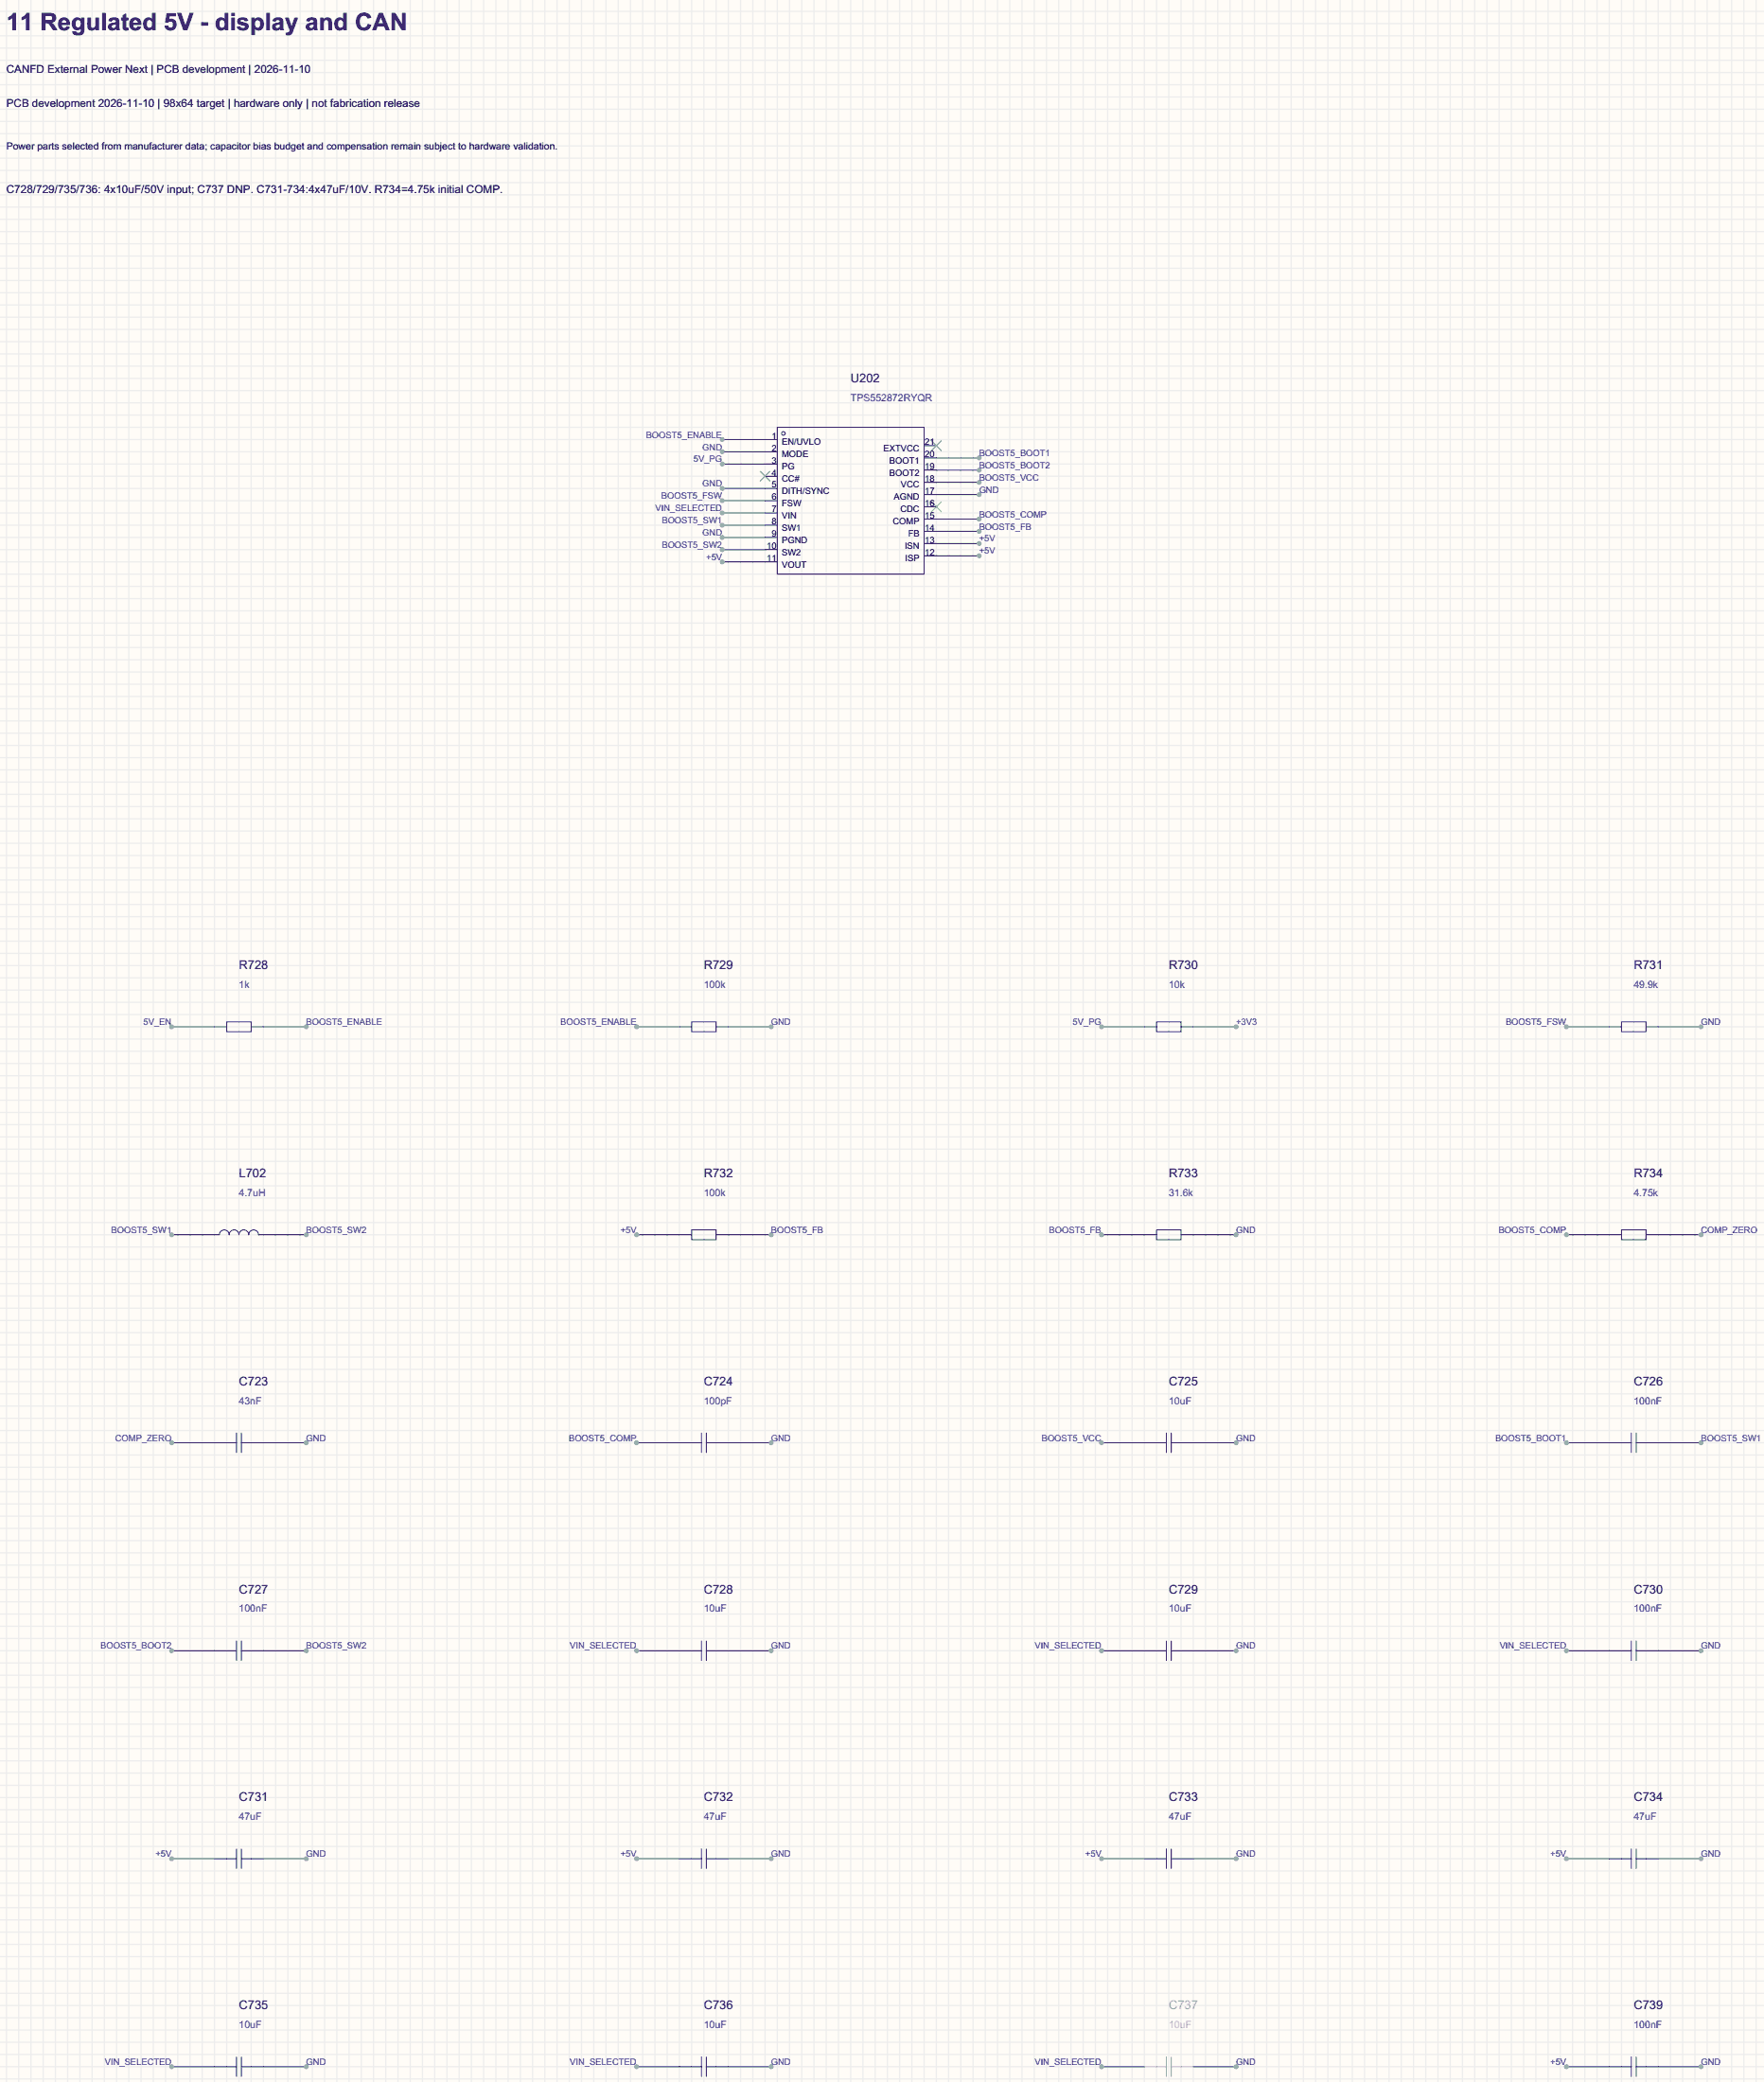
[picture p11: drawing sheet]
<svg xmlns="http://www.w3.org/2000/svg" width="366mm" height="432mm" viewBox="0 0 366 432" stroke-linecap="round" stroke-linejoin="round" font-family="sans-serif">
<path d="M0 0h366.2v432.3h-366.2z" fill="#fffcf7"/>
<g fill="none" stroke="#ededed" stroke-width=".25">
<path d="M0 2.4h366.2M0 4.9h366.2M0 7.4h366.2M0 10h366.2M0 12.5h366.2M0 15.1h366.2M0 17.6h366.2M1.3 0v432.3M3.9 0v432.3M6.4 0v432.3M9 0v432.3M11.5 0v432.3"/>
<path d="M14 0v432.3M16.6 0v432.3M19.1 0v432.3M21.7 0v432.3M24.2 0v432.3M26.7 0v432.3M29.3 0v432.3M31.8 0v432.3M34.4 0v432.3M36.9 0v432.3M39.4 0v432.3M42 0v432.3"/>
<path d="M44.5 0v432.3M47.1 0v432.3M49.6 0v432.3M52.1 0v432.3M54.7 0v432.3M57.2 0v432.3M59.8 0v432.3M62.3 0v432.3M64.8 0v432.3M67.4 0v432.3M69.9 0v432.3M72.5 0v432.3"/>
<path d="M75 0v432.3M77.5 0v432.3M80.1 0v432.3M82.6 0v432.3M85.2 0v432.3M87.7 0v432.3M90.2 0v432.3M92.8 0v432.3M95.3 0v432.3M97.9 0v432.3M100.4 0v432.3M102.9 0v432.3"/>
<path d="M105.5 0v432.3M108 0v432.3M110.6 0v432.3M113.1 0v432.3M115.6 0v432.3M118.2 0v432.3M120.7 0v432.3M123.3 0v432.3M125.8 0v432.3M128.3 0v432.3M130.9 0v432.3M133.4 0v432.3"/>
<path d="M136 0v432.3M138.5 0v432.3M141 0v432.3M143.6 0v432.3M146.1 0v432.3M148.7 0v432.3M151.2 0v432.3M153.7 0v432.3M156.3 0v432.3M158.8 0v432.3M161.4 0v432.3M163.9 0v432.3"/>
<path d="M166.4 0v432.3M169 0v432.3M171.5 0v432.3M174.1 0v432.3M176.6 0v432.3M179.1 0v432.3M181.7 0v432.3M184.2 0v432.3M186.8 0v432.3M189.3 0v432.3M191.8 0v432.3M194.4 0v432.3"/>
<path d="M196.9 0v432.3M199.5 0v432.3M202 0v432.3M204.5 0v432.3M207.1 0v432.3M209.6 0v432.3M212.2 0v432.3M214.7 0v432.3M217.2 0v432.3M219.8 0v432.3M222.3 0v432.3M224.9 0v432.3"/>
<path d="M227.4 0v432.3M229.9 0v432.3M232.5 0v432.3M235 0v432.3M237.6 0v432.3M240.1 0v432.3M242.6 0v432.3M245.2 0v432.3M247.7 0v432.3M250.3 0v432.3M252.8 0v432.3M255.3 0v432.3"/>
<path d="M257.9 0v432.3M260.4 0v432.3M263 0v432.3M265.5 0v432.3M268 0v432.3M270.6 0v432.3M273.1 0v432.3M275.7 0v432.3M278.2 0v432.3M280.7 0v432.3M283.3 0v432.3M285.8 0v432.3"/>
<path d="M288.4 0v432.3M290.9 0v432.3M293.4 0v432.3M296 0v432.3M298.5 0v432.3M301.1 0v432.3M303.6 0v432.3M306.1 0v432.3M308.7 0v432.3M311.2 0v432.3M313.8 0v432.3M316.3 0v432.3"/>
<path d="M318.8 0v432.3M321.4 0v432.3M323.9 0v432.3M326.5 0v432.3M329 0v432.3M331.5 0v432.3M334.1 0v432.3M336.6 0v432.3M339.2 0v432.3M341.7 0v432.3M344.2 0v432.3M346.8 0v432.3"/>
<path d="M349.3 0v432.3M351.9 0v432.3M354.4 0v432.3M356.9 0v432.3M359.5 0v432.3M362 0v432.3M364.6 0v432.3M0 20.1h366.2M0 22.7h366.2M0 25.2h366.2M0 27.8h366.2M0 30.3h366.2"/>
<path d="M0 32.8h366.2M0 35.4h366.2M0 37.9h366.2M0 40.5h366.2M0 43h366.2M0 45.5h366.2M0 48.1h366.2M0 50.6h366.2M0 53.2h366.2M0 55.7h366.2M0 58.2h366.2M0 60.8h366.2"/>
<path d="M0 63.3h366.2M0 65.9h366.2M0 68.4h366.2M0 70.9h366.2M0 73.5h366.2M0 76h366.2M0 78.6h366.2M0 81.1h366.2M0 83.6h366.2M0 86.2h366.2M0 88.7h366.2M0 91.3h366.2"/>
<path d="M0 93.8h366.2M0 96.3h366.2M0 98.9h366.2M0 101.4h366.2M0 104h366.2M0 106.5h366.2M0 109h366.2M0 111.6h366.2M0 114.1h366.2M0 116.7h366.2M0 119.2h366.2M0 121.7h366.2"/>
<path d="M0 124.3h366.2M0 126.8h366.2M0 129.4h366.2M0 131.9h366.2M0 134.4h366.2M0 137h366.2M0 139.5h366.2M0 142.1h366.2M0 144.6h366.2M0 147.1h366.2M0 149.7h366.2M0 152.2h366.2"/>
<path d="M0 154.8h366.2M0 157.3h366.2M0 159.8h366.2M0 162.4h366.2M0 164.9h366.2M0 167.5h366.2M0 170h366.2M0 172.5h366.2M0 175.1h366.2M0 177.6h366.2M0 180.2h366.2M0 182.7h366.2"/>
<path d="M0 185.2h366.2M0 187.8h366.2M0 190.3h366.2M0 192.9h366.2M0 195.4h366.2M0 197.9h366.2M0 200.5h366.2M0 203h366.2M0 205.6h366.2M0 208.1h366.2M0 210.6h366.2M0 213.2h366.2"/>
<path d="M0 215.7h366.2M0 218.3h366.2M0 220.8h366.2M0 223.3h366.2M0 225.9h366.2M0 228.4h366.2M0 231h366.2M0 233.5h366.2M0 236h366.2M0 238.6h366.2M0 241.1h366.2M0 243.7h366.2"/>
<path d="M0 246.2h366.2M0 248.7h366.2M0 251.3h366.2M0 253.8h366.2M0 256.4h366.2M0 258.9h366.2M0 261.4h366.2M0 264h366.2M0 266.5h366.2M0 269.1h366.2M0 271.6h366.2M0 274.1h366.2"/>
<path d="M0 276.7h366.2M0 279.2h366.2M0 281.8h366.2M0 284.3h366.2M0 286.8h366.2M0 289.4h366.2M0 291.9h366.2M0 294.5h366.2M0 297h366.2M0 299.5h366.2M0 302.1h366.2M0 304.6h366.2"/>
<path d="M0 307.2h366.2M0 309.7h366.2M0 312.2h366.2M0 314.8h366.2M0 317.3h366.2M0 319.9h366.2M0 322.4h366.2M0 324.9h366.2M0 327.5h366.2M0 330h366.2M0 332.6h366.2M0 335.1h366.2"/>
<path d="M0 337.6h366.2M0 340.2h366.2M0 342.7h366.2M0 345.3h366.2M0 347.8h366.2M0 350.3h366.2M0 352.9h366.2M0 355.4h366.2M0 358h366.2M0 360.5h366.2M0 363h366.2M0 365.6h366.2"/>
<path d="M0 368.1h366.2M0 370.7h366.2M0 373.2h366.2M0 375.7h366.2M0 378.3h366.2M0 380.8h366.2M0 383.4h366.2M0 385.9h366.2M0 388.4h366.2M0 391h366.2M0 393.5h366.2M0 396.1h366.2"/>
<path d="M0 398.6h366.2M0 401.1h366.2M0 403.7h366.2M0 406.2h366.2M0 408.8h366.2M0 411.3h366.2M0 413.8h366.2M0 416.4h366.2M0 418.9h366.2M0 421.5h366.2M0 424h366.2M0 426.5h366.2"/>
<path d="M0 429.1h366.2M0 431.6h366.2"/>
</g>
<g fill="none" stroke="#a10000" stroke-width=".2">
<path d="M161.4 88.7h30.4v30.5h-30.4zM47.1 212.2h5v2h-5zM143.6 212.2h5.1v2h-5.1zM240.1 212.2h5.1v2h-5.1zM336.6 212.2h5.1v2h-5.1zM45.5 256.4a1.02 1.02 0 0 1 1.1-1.1 1.02 1.02 0 0 1 1 1.1M47.6 256.4a1.02 1.02 0 0 1 1-1.1 1.02 1.02 0 0 1 1 1.1M49.6 256.4a1.02 1.02 0 0 1 1-1.1 1.02 1.02 0 0 1 1 1.1M51.6 256.4a1.02 1.02 0 0 1 1.1-1.1 1.02 1.02 0 0 1 1 1.1M143.6 255.3h5.1v2.1h-5.1zM240.1 255.3h5.1v2.1h-5.1zM336.6 255.3h5.1v2.1h-5.1z"/>
<path d="M47.1 299.5h2M49.1 297.5v4.1M50.1 297.5v4.1M50.1 299.5h2M143.6 299.5h2M145.6 297.5v4.1M146.6 299.5h2.1M146.6 297.5v4.1M240.1 299.5h2M242.1 297.5v4.1M243.2 299.5h2M243.2 297.5v4.1"/>
<path d="M336.6 299.5h2.1M338.7 297.5v4.1M339.7 299.5h2M339.7 297.5v4.1M47.1 342.7h2M49.1 340.7v4M50.1 340.7v4M50.1 342.7h2M143.6 342.7h2M145.6 340.7v4M146.6 342.7h2.1M146.6 340.7v4"/>
<path d="M240.1 342.7h2M242.1 340.7v4M243.2 342.7h2M243.2 340.7v4M336.6 342.7h2.1M338.7 340.7v4M339.7 340.7v4M339.7 342.7h2M47.1 385.9h2M49.1 383.9v4M50.1 383.9v4M50.1 385.9h2"/>
<path d="M143.6 385.9h2M145.6 383.9v4M146.6 385.9h2.1M146.6 383.9v4M240.1 385.9h2M242.1 383.9v4M243.2 385.9h2M243.2 383.9v4M336.6 385.9h2.1M338.7 383.9v4M339.7 383.9v4M339.7 385.9h2"/>
<path d="M47.1 429.1h2M49.1 427v4.1M50.1 429.1h2M50.1 427v4.1M143.6 429.1h2M145.6 427v4.1M146.6 429.1h2.1M146.6 427v4.1M336.6 429.1h2.1M338.7 427v4.1M339.7 429.1h2M339.7 427v4.1"/>
<circle cx="162.6" cy="90" r=".38"/>
</g>
<g fill="none" stroke="#870000" stroke-width=".2">
<path d="M158.8 91.3h2.6M158.8 93.8h2.6M158.8 96.3h2.6M158.8 98.9h2.6M191.8 97.6h2.6M191.8 95.1h2.6M191.8 92.5h2.6M158.8 101.4h2.6M158.8 104h2.6M158.8 106.5h2.6M158.8 109h2.6M158.8 111.6h2.6"/>
<path d="M158.8 114.1h2.6M158.8 116.7h2.6M191.8 115.4h2.6M191.8 112.8h2.6M191.8 110.3h2.6M191.8 107.8h2.6M191.8 105.2h2.6M191.8 102.7h2.6M191.8 100.1h2.6M44.5 213.2h2.6M52.1 213.2h2.6M141 213.2h2.6"/>
<path d="M148.7 213.2h2.5M237.6 213.2h2.5M245.2 213.2h2.5M334.1 213.2h2.5M341.7 213.2h2.5M44.5 256.4h1M53.7 256.4h1M141 256.4h2.6M148.7 256.4h2.5M237.6 256.4h2.5M245.2 256.4h2.5M334.1 256.4h2.5"/>
<path d="M341.7 256.4h2.5M44.5 299.5h2.6M52.1 299.5h2.6M141 299.5h2.6M148.7 299.5h2.5M237.6 299.5h2.5M245.2 299.5h2.5M334.1 299.5h2.5M341.7 299.5h2.5M44.5 342.7h2.6M52.1 342.7h2.6M141 342.7h2.6"/>
<path d="M148.7 342.7h2.5M237.6 342.7h2.5M245.2 342.7h2.5M334.1 342.7h2.5M341.7 342.7h2.5M44.5 385.9h2.6M52.1 385.9h2.6M141 385.9h2.6M148.7 385.9h2.5M237.6 385.9h2.5M245.2 385.9h2.5M334.1 385.9h2.5"/>
<path d="M341.7 385.9h2.5M44.5 429.1h2.6M52.1 429.1h2.6M141 429.1h2.6M148.7 429.1h2.5M334.1 429.1h2.5M341.7 429.1h2.5"/>
</g>
<path d="M157.8 97.9l2 2M159.8 97.9l-2 2M193.4 91.5l2 2M195.4 91.5l-2 2M193.4 104.2l2 2M195.4 104.2l-2 2" fill="none" stroke="#3c3" stroke-width=".2"/>
<path d="M237.6 429.1h4.5M242.1 427v4.1M243.2 429.1h4.5M243.2 427v4.1" fill="none" stroke="#ababab" stroke-width=".2"/>
<path d="M132.2 256.4h8.8" fill="none" stroke="#008700" stroke-width=".2"/>
<circle cx="132.2" cy="256.4" r=".51" fill="#999"/>
<path d="M35.6 256.4h8.9" fill="none" stroke="#008700" stroke-width=".2"/>
<circle cx="35.6" cy="256.4" r=".51" fill="#999"/>
<path d="M54.7 256.4h8.9" fill="none" stroke="#008700" stroke-width=".2"/>
<circle cx="63.6" cy="256.4" r=".51" fill="#999"/>
<path d="M247.7 256.4h8.9" fill="none" stroke="#008700" stroke-width=".2"/>
<circle cx="256.6" cy="256.4" r=".51" fill="#999"/>
<path d="M228.7 256.4h8.9" fill="none" stroke="#008700" stroke-width=".2"/>
<circle cx="228.7" cy="256.4" r=".51" fill="#999"/>
<path d="M325.2 213.2h8.9" fill="none" stroke="#008700" stroke-width=".2"/>
<circle cx="325.2" cy="213.2" r=".51" fill="#999"/>
<path d="M149.9 91.3h8.9" fill="none" stroke="#008700" stroke-width=".2"/>
<circle cx="149.9" cy="91.3" r=".51" fill="#999"/>
<path d="M228.7 213.2h8.9" fill="none" stroke="#008700" stroke-width=".2"/>
<circle cx="228.7" cy="213.2" r=".51" fill="#999"/>
<path d="M247.7 213.2h8.9" fill="none" stroke="#008700" stroke-width=".2"/>
<circle cx="256.6" cy="213.2" r=".51" fill="#999"/>
<path d="M132.2 213.2h8.8" fill="none" stroke="#008700" stroke-width=".2"/>
<circle cx="132.2" cy="213.2" r=".51" fill="#999"/>
<path d="M35.6 213.2h8.9" fill="none" stroke="#008700" stroke-width=".2"/>
<circle cx="35.6" cy="213.2" r=".51" fill="#999"/>
<path d="M344.2 429.1h8.9" fill="none" stroke="#008700" stroke-width=".2"/>
<circle cx="353.1" cy="429.1" r=".51" fill="#999"/>
<path d="M54.7 213.2h8.9" fill="none" stroke="#008700" stroke-width=".2"/>
<circle cx="63.6" cy="213.2" r=".51" fill="#999"/>
<path d="M194.4 95.1h8.9" fill="none" stroke="#008700" stroke-width=".2"/>
<circle cx="203.3" cy="95.1" r=".51" fill="#999"/>
<path d="M247.7 429.1h8.9" fill="none" stroke="#008700" stroke-width=".2"/>
<circle cx="256.6" cy="429.1" r=".51" fill="#999"/>
<path d="M194.4 100.1h8.9" fill="none" stroke="#008700" stroke-width=".2"/>
<circle cx="203.3" cy="100.1" r=".51" fill="#999"/>
<path d="M35.6 429.1h8.9" fill="none" stroke="#008700" stroke-width=".2"/>
<circle cx="35.6" cy="429.1" r=".51" fill="#999"/>
<path d="M325.2 385.9h8.9" fill="none" stroke="#008700" stroke-width=".2"/>
<circle cx="325.2" cy="385.9" r=".51" fill="#999"/>
<path d="M194.4 102.7h8.9" fill="none" stroke="#008700" stroke-width=".2"/>
<circle cx="203.3" cy="102.7" r=".51" fill="#999"/>
<path d="M132.2 429.1h8.8" fill="none" stroke="#008700" stroke-width=".2"/>
<circle cx="132.2" cy="429.1" r=".51" fill="#999"/>
<path d="M194.4 97.6h8.9" fill="none" stroke="#008700" stroke-width=".2"/>
<circle cx="203.3" cy="97.6" r=".51" fill="#999"/>
<path d="M194.4 107.8h8.9" fill="none" stroke="#008700" stroke-width=".2"/>
<circle cx="203.3" cy="107.8" r=".51" fill="#999"/>
<path d="M194.4 110.3h8.9" fill="none" stroke="#008700" stroke-width=".2"/>
<circle cx="203.3" cy="110.3" r=".51" fill="#999"/>
<path d="M132.2 385.9h8.8" fill="none" stroke="#008700" stroke-width=".2"/>
<circle cx="132.2" cy="385.9" r=".51" fill="#999"/>
<path d="M151.2 213.2h8.9" fill="none" stroke="#008700" stroke-width=".2"/>
<circle cx="160.1" cy="213.2" r=".51" fill="#999"/>
<path d="M194.4 112.8h8.9" fill="none" stroke="#008700" stroke-width=".2"/>
<circle cx="203.3" cy="112.8" r=".51" fill="#999"/>
<path d="M35.6 385.9h8.9" fill="none" stroke="#008700" stroke-width=".2"/>
<circle cx="35.6" cy="385.9" r=".51" fill="#999"/>
<path d="M344.2 342.7h8.9" fill="none" stroke="#008700" stroke-width=".2"/>
<circle cx="353.1" cy="342.7" r=".51" fill="#999"/>
<path d="M344.2 213.2h8.9" fill="none" stroke="#008700" stroke-width=".2"/>
<circle cx="353.1" cy="213.2" r=".51" fill="#999"/>
<path d="M194.4 115.4h8.9" fill="none" stroke="#008700" stroke-width=".2"/>
<circle cx="203.3" cy="115.4" r=".51" fill="#999"/>
<path d="M149.9 116.7h8.9" fill="none" stroke="#008700" stroke-width=".2"/>
<circle cx="149.9" cy="116.7" r=".51" fill="#999"/>
<path d="M325.2 429.1h8.9" fill="none" stroke="#008700" stroke-width=".2"/>
<circle cx="325.2" cy="429.1" r=".51" fill="#999"/>
<path d="M151.2 256.4h8.9" fill="none" stroke="#008700" stroke-width=".2"/>
<circle cx="160.1" cy="256.4" r=".51" fill="#999"/>
<path d="M149.9 114.1h8.9" fill="none" stroke="#008700" stroke-width=".2"/>
<circle cx="149.9" cy="114.1" r=".51" fill="#999"/>
<path d="M132.2 342.7h8.8" fill="none" stroke="#008700" stroke-width=".2"/>
<circle cx="132.2" cy="342.7" r=".51" fill="#999"/>
<path d="M149.9 111.6h8.9" fill="none" stroke="#008700" stroke-width=".2"/>
<circle cx="149.9" cy="111.6" r=".51" fill="#999"/>
<path d="M344.2 256.4h8.9" fill="none" stroke="#008700" stroke-width=".2"/>
<circle cx="353.1" cy="256.4" r=".51" fill="#999"/>
<path d="M54.7 342.7h8.9" fill="none" stroke="#008700" stroke-width=".2"/>
<circle cx="63.6" cy="342.7" r=".51" fill="#999"/>
<path d="M344.2 299.5h8.9" fill="none" stroke="#008700" stroke-width=".2"/>
<circle cx="353.1" cy="299.5" r=".51" fill="#999"/>
<path d="M149.9 109h8.9" fill="none" stroke="#008700" stroke-width=".2"/>
<circle cx="149.9" cy="109" r=".51" fill="#999"/>
<path d="M149.9 106.5h8.9" fill="none" stroke="#008700" stroke-width=".2"/>
<circle cx="149.9" cy="106.5" r=".51" fill="#999"/>
<path d="M325.2 299.5h8.9" fill="none" stroke="#008700" stroke-width=".2"/>
<circle cx="325.2" cy="299.5" r=".51" fill="#999"/>
<path d="M228.7 299.5h8.9" fill="none" stroke="#008700" stroke-width=".2"/>
<circle cx="228.7" cy="299.5" r=".51" fill="#999"/>
<path d="M149.9 104h8.9" fill="none" stroke="#008700" stroke-width=".2"/>
<circle cx="149.9" cy="104" r=".51" fill="#999"/>
<path d="M247.7 299.5h8.9" fill="none" stroke="#008700" stroke-width=".2"/>
<circle cx="256.6" cy="299.5" r=".51" fill="#999"/>
<path d="M151.2 299.5h8.9" fill="none" stroke="#008700" stroke-width=".2"/>
<circle cx="160.1" cy="299.5" r=".51" fill="#999"/>
<path d="M35.6 342.7h8.9" fill="none" stroke="#008700" stroke-width=".2"/>
<circle cx="35.6" cy="342.7" r=".51" fill="#999"/>
<path d="M149.9 101.4h8.9" fill="none" stroke="#008700" stroke-width=".2"/>
<circle cx="149.9" cy="101.4" r=".51" fill="#999"/>
<path d="M151.2 342.7h8.9" fill="none" stroke="#008700" stroke-width=".2"/>
<circle cx="160.1" cy="342.7" r=".51" fill="#999"/>
<path d="M132.2 299.5h8.8" fill="none" stroke="#008700" stroke-width=".2"/>
<circle cx="132.2" cy="299.5" r=".51" fill="#999"/>
<path d="M247.7 342.7h8.9" fill="none" stroke="#008700" stroke-width=".2"/>
<circle cx="256.6" cy="342.7" r=".51" fill="#999"/>
<path d="M228.7 342.7h8.9" fill="none" stroke="#008700" stroke-width=".2"/>
<circle cx="228.7" cy="342.7" r=".51" fill="#999"/>
<path d="M325.2 342.7h8.9" fill="none" stroke="#008700" stroke-width=".2"/>
<circle cx="325.2" cy="342.7" r=".51" fill="#999"/>
<path d="M54.7 299.5h8.9" fill="none" stroke="#008700" stroke-width=".2"/>
<circle cx="63.6" cy="299.5" r=".51" fill="#999"/>
<path d="M54.7 385.9h8.9" fill="none" stroke="#008700" stroke-width=".2"/>
<circle cx="63.6" cy="385.9" r=".51" fill="#999"/>
<path d="M35.6 299.5h8.9" fill="none" stroke="#008700" stroke-width=".2"/>
<circle cx="35.6" cy="299.5" r=".51" fill="#999"/>
<path d="M151.2 385.9h8.9" fill="none" stroke="#008700" stroke-width=".2"/>
<circle cx="160.1" cy="385.9" r=".51" fill="#999"/>
<path d="M325.2 256.4h8.9" fill="none" stroke="#008700" stroke-width=".2"/>
<circle cx="325.2" cy="256.4" r=".51" fill="#999"/>
<path d="M247.7 385.9h8.9" fill="none" stroke="#008700" stroke-width=".2"/>
<circle cx="256.6" cy="385.9" r=".51" fill="#999"/>
<path d="M228.7 385.9h8.9" fill="none" stroke="#008700" stroke-width=".2"/>
<circle cx="228.7" cy="385.9" r=".51" fill="#999"/>
<path d="M344.2 385.9h8.9" fill="none" stroke="#008700" stroke-width=".2"/>
<circle cx="353.1" cy="385.9" r=".51" fill="#999"/>
<path d="M149.9 96.3h8.9" fill="none" stroke="#008700" stroke-width=".2"/>
<circle cx="149.9" cy="96.3" r=".51" fill="#999"/>
<path d="M54.7 429.1h8.9" fill="none" stroke="#008700" stroke-width=".2"/>
<circle cx="63.6" cy="429.1" r=".51" fill="#999"/>
<path d="M149.9 93.8h8.9" fill="none" stroke="#008700" stroke-width=".2"/>
<circle cx="149.9" cy="93.8" r=".51" fill="#999"/>
<path d="M151.2 429.1h8.9" fill="none" stroke="#008700" stroke-width=".2"/>
<circle cx="160.1" cy="429.1" r=".51" fill="#999"/>
<path d="M228.7 429.1h8.9" fill="none" stroke="#008700" stroke-width=".2"/>
<circle cx="228.7" cy="429.1" r=".51" fill="#999"/>
<text font-size="5" x="1.3" y="6.4">11 Regulated 5V - display and CAN</text>
<g font-size="2.5" fill="#000080">
<text x="176.6" y="79.3">U202</text>
<text x="49.6" y="201.2">R728</text>
<text x="146.1" y="201.2">R729</text>
<text x="242.6" y="201.2">R730</text>
<text x="339.2" y="201.2">R731</text>
<text x="49.6" y="244.4">L702</text>
<text x="146.1" y="244.4">R732</text>
<text x="242.6" y="244.4">R733</text>
<text x="339.2" y="244.4">R734</text>
<text x="49.6" y="287.6">C723</text>
<text x="146.1" y="287.6">C724</text>
<text x="242.6" y="287.6">C725</text>
<text x="339.2" y="287.6">C726</text>
<text x="49.6" y="330.8">C727</text>
<text x="146.1" y="330.8">C728</text>
<text x="242.6" y="330.8">C729</text>
<text x="339.2" y="330.8">C730</text>
<text x="49.6" y="374">C731</text>
<text x="146.1" y="374">C732</text>
<text x="242.6" y="374">C733</text>
<text x="339.2" y="374">C734</text>
<text x="49.6" y="417.1">C735</text>
<text x="146.1" y="417.1">C736</text>
<text x="339.2" y="417.1">C739</text>
</g>
<text font-size="2.5" fill="#ababab" x="242.6" y="417.1">C737</text>
<g font-size="2.3">
<text x="1.3" y="15.1">CANFD External Power Next | PCB development | 2026-11-10</text>
<text x="1.3" y="22.2">PCB development 2026-11-10 | 98x64 target | hardware only | not fabrication release</text>
<text x="1.3" y="40">C728/729/735/736: 4x10uF/50V input; C737 DNP. C731-734:4x47uF/10V. R734=4.75k initial COMP.</text>
</g>
<text font-size="2.1" x="1.3" y="31.1">Power parts selected from manufacturer data; capacitor bias budget and compensation remain subject to hardware validation.</text>
<g font-size="2.1" fill="#00f">
<text x="176.6" y="83.2">TPS552872RYQR</text>
<text x="49.6" y="205.1">1k</text>
<text x="146.1" y="205.1">100k</text>
<text x="242.6" y="205.1">10k</text>
<text x="339.2" y="205.1">49.9k</text>
<text x="49.6" y="248.3">4.7uH</text>
<text x="146.1" y="248.3">100k</text>
<text x="242.6" y="248.3">31.6k</text>
<text x="339.2" y="248.3">4.75k</text>
<text x="49.6" y="291.5">43nF</text>
<text x="146.1" y="291.5">100pF</text>
<text x="242.6" y="291.5">10uF</text>
<text x="339.2" y="291.5">100nF</text>
<text x="49.6" y="334.7">100nF</text>
<text x="146.1" y="334.7">10uF</text>
<text x="242.6" y="334.7">10uF</text>
<text x="339.2" y="334.7">100nF</text>
<text x="49.6" y="377.9">47uF</text>
<text x="146.1" y="377.9">47uF</text>
<text x="242.6" y="377.9">47uF</text>
<text x="339.2" y="377.9">47uF</text>
<text x="49.6" y="421">10uF</text>
<text x="146.1" y="421">10uF</text>
<text x="339.2" y="421">100nF</text>
</g>
<text font-size="2.1" fill="#ababab" x="242.6" y="421">10uF</text>
<g font-size="1.8" fill="#00f">
<text x="134.1" y="90.9">BOOST5_ENABLE</text>
<text x="144" y="96">5V_PG</text>
<text x="145.8" y="93.4">GND</text>
<text x="203.3" y="94.7">BOOST5_BOOT1</text>
<text x="145.8" y="101">GND</text>
<text x="203.3" y="99.8">BOOST5_VCC</text>
<text x="203.3" y="97.2">BOOST5_BOOT2</text>
<text x="136.1" y="106.1">VIN_SELECTED</text>
<text x="137.3" y="103.6">BOOST5_FSW</text>
<text x="203.3" y="102.3">GND</text>
<text x="203.3" y="107.4">BOOST5_COMP</text>
<text x="137.4" y="113.7">BOOST5_SW2</text>
<text x="137.4" y="108.7">BOOST5_SW1</text>
<text x="145.8" y="111.2">GND</text>
<text x="203.3" y="109.9">BOOST5_FB</text>
<text x="203.3" y="112.5">+5V</text>
<text x="146.6" y="116.3">+5V</text>
<text x="203.3" y="115">+5V</text>
<text x="29.8" y="212.8">5V_EN</text>
<text x="63.6" y="212.8">BOOST5_ENABLE</text>
<text x="116.3" y="212.8">BOOST5_ENABLE</text>
<text x="160.1" y="212.8">GND</text>
<text x="222.7" y="212.8">5V_PG</text>
<text x="256.6" y="212.8">+3V3</text>
<text x="312.6" y="212.8">BOOST5_FSW</text>
<text x="353.1" y="212.8">GND</text>
<text x="23.1" y="256">BOOST5_SW1</text>
<text x="63.6" y="256">BOOST5_SW2</text>
<text x="128.8" y="256">+5V</text>
<text x="160.1" y="256">BOOST5_FB</text>
<text x="217.8" y="256">BOOST5_FB</text>
<text x="256.6" y="256">GND</text>
<text x="311.1" y="256">BOOST5_COMP</text>
<text x="353.1" y="256">COMP_ZERO</text>
<text x="23.9" y="299.2">COMP_ZERO</text>
<text x="63.6" y="299.2">GND</text>
<text x="118.1" y="299.2">BOOST5_COMP</text>
<text x="160.1" y="299.2">GND</text>
<text x="216.3" y="299.2">BOOST5_VCC</text>
<text x="256.6" y="299.2">GND</text>
<text x="310.4" y="299.2">BOOST5_BOOT1</text>
<text x="353.1" y="299.2">BOOST5_SW1</text>
<text x="20.9" y="342.3">BOOST5_BOOT2</text>
<text x="63.6" y="342.3">BOOST5_SW2</text>
<text x="118.3" y="342.3">VIN_SELECTED</text>
<text x="160.1" y="342.3">GND</text>
<text x="214.8" y="342.3">VIN_SELECTED</text>
<text x="256.6" y="342.3">GND</text>
<text x="311.3" y="342.3">VIN_SELECTED</text>
<text x="353.1" y="342.3">GND</text>
<text x="32.3" y="385.5">+5V</text>
<text x="63.6" y="385.5">GND</text>
<text x="128.8" y="385.5">+5V</text>
<text x="160.1" y="385.5">GND</text>
<text x="225.3" y="385.5">+5V</text>
<text x="256.6" y="385.5">GND</text>
<text x="321.9" y="385.5">+5V</text>
<text x="353.1" y="385.5">GND</text>
<text x="21.8" y="428.7">VIN_SELECTED</text>
<text x="63.6" y="428.7">GND</text>
<text x="118.3" y="428.7">VIN_SELECTED</text>
<text x="160.1" y="428.7">GND</text>
<text x="214.8" y="428.7">VIN_SELECTED</text>
<text x="256.6" y="428.7">GND</text>
<text x="321.9" y="428.7">+5V</text>
<text x="353.1" y="428.7">GND</text>
</g>
<g font-size="1.8">
<text x="160.2" y="91.1">1</text>
<text x="160.2" y="93.7">2</text>
<text x="162.3" y="92.4">EN/UVLO</text>
<text x="162.3" y="94.9">MODE</text>
<text x="183.4" y="93.7">EXTVCC</text>
<text x="192" y="94.9">20</text>
<text x="192" y="92.4">21</text>
<text x="160.2" y="96.2">3</text>
<text x="160.2" y="98.7">4</text>
<text x="160.2" y="101.3">5</text>
<text x="162.3" y="97.5">PG</text>
<text x="162.3" y="100">CC#</text>
<text x="184.6" y="98.7">BOOT2</text>
<text x="184.6" y="96.2">BOOT1</text>
<text x="187" y="101.3">VCC</text>
<text x="192" y="100">18</text>
<text x="192" y="97.5">19</text>
<text x="160.2" y="103.8">6</text>
<text x="160.2" y="106.4">7</text>
<text x="162.3" y="102.5">DITH/SYNC</text>
<text x="162.3" y="105.1">FSW</text>
<text x="162.3" y="107.6">VIN</text>
<text x="185.6" y="103.8">AGND</text>
<text x="186.9" y="106.4">CDC</text>
<text x="192" y="107.6">15</text>
<text x="192" y="105.1">16</text>
<text x="192" y="102.5">17</text>
<text x="159.2" y="114">10</text>
<text x="160.2" y="108.9">8</text>
<text x="160.2" y="111.4">9</text>
<text x="162.3" y="110.2">SW1</text>
<text x="162.3" y="112.7">PGND</text>
<text x="185.4" y="108.9">COMP</text>
<text x="187.8" y="114">ISN</text>
<text x="188.5" y="111.4">FB</text>
<text x="192" y="112.7">13</text>
<text x="192" y="110.2">14</text>
<text x="159.2" y="116.5">11</text>
<text x="162.3" y="115.2">SW2</text>
<text x="162.3" y="117.8">VOUT</text>
<text x="187.9" y="116.5">ISP</text>
<text x="192" y="115.2">12</text>
</g>
</svg>
